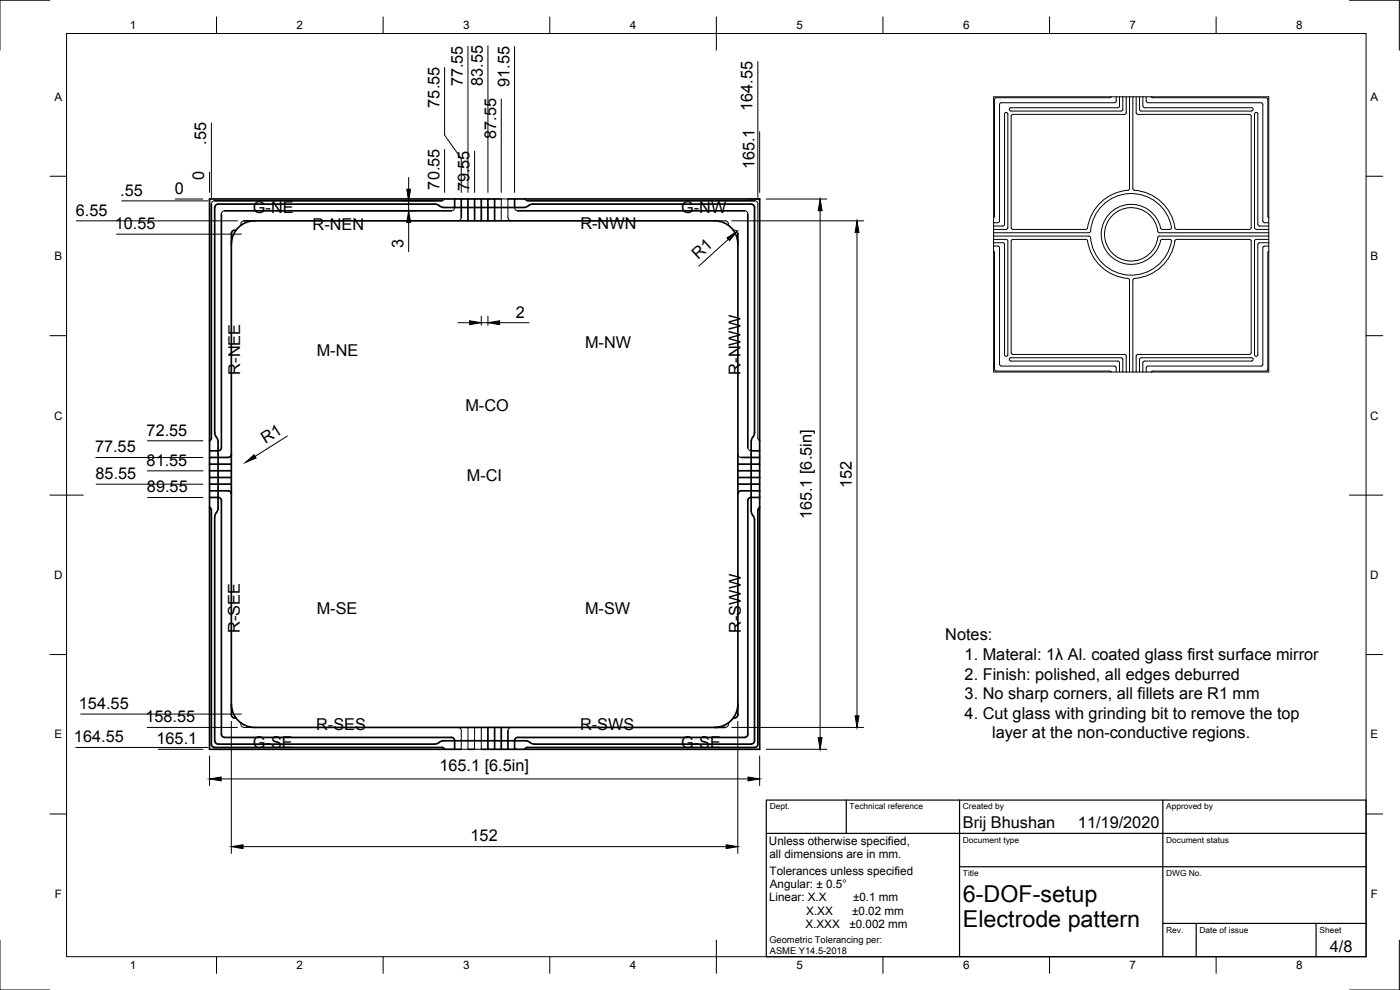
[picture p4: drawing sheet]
<svg xmlns="http://www.w3.org/2000/svg" width="420mm" height="297mm" viewBox="0 0 420 297" stroke-linecap="round" stroke-linejoin="round" font-family="sans-serif">
<!-- layer: Visible -->
<g fill="none" stroke="#000" stroke-width=".3">
<path d="M298.5 29.8v35.1l-.3 .4M300 31.3v35l-.5 .5M304 34.3h33.5l.5-.5v-4.8h1v27.6l-.2 .4a13.4 13.4 0 0 0-12.4 11.4M304 34.3l-.5 .5v33.5l.5 .5M333.5 29l-.5 .3h-34l-.5 .5M335 29l-.1 1.6-.4 .2h-34l-.5 .5M336 29h-37.8v36.3M337 29h-1v2.8l-.5 .5h-32.1a.51 .51 0 0 0-.5 .5 .51 .51 0 0 0 .5 .5h33.1l.5-.5M337 29v3.8M337 29h1M339 29h1M341 29v4.8l.5 .5"/>
<path d="M341 29h-1v27.6M341 29h1M341.5 34.3h33.5l.4 .3 .1 33.7-.5 .5M343 29h-1v3.8l.5 .5h33.1a.5 .5 0 0 0 .5-.5 .5 .5 0 0 0-.5-.5h-32.1l-.5-.5M343 29v2.8M343 29h1M344.5 30.8h34l.5 .5M345.5 29h-1.5v1.3l.5 .5M345.5 29h35.3v36.3M345.5 29l.4 .3h34.1l.5 .5M377.5 34.2v33.1M377.5 34.2a.51 .51 0 0 0-.5-.5 .51 .51 0 0 0-.5 .5v34.1l.5 .5"/>
<path d="M379 31.3v35M380.5 29.8v35.1M133.5 59.7l-.9 .5M157.4 59.7l.9 .5M340 56.6l.2 .4a13.4 13.4 0 0 1 12.4 11.4M64.4 60.2a1.01 1.01 0 0 0-1 1M67.4 63.2a1.01 1.01 0 0 0-1 1M73.3 66.2l-.9 .5-.1 .9M136.5 62.2a1.01 1.01 0 0 1-1 1.1M138.5 65.2a1.01 1.01 0 0 1-1.1 1M152.4 65.2v-5.5h-2v6.6M152.4 65.2a1.01 1.01 0 0 0 1 1"/>
<path d="M154.4 62.2a1.01 1.01 0 0 0 1 1.1M214.4 66.3h3.2M217.6 66.2l.8 .5 .2 .9M220.1 69.1l.9 .1 .4 .9M223.4 63.2a1.01 1.01 0 0 1 1.1 1M226.5 60.2a1.01 1.01 0 0 1 1 1M227.4 61.2v70.2l.6 .9M298.2 65.3v1.5h1.3M298.2 69.8v1h28.6l.4 .3a12.2 12.2 0 0 0 11.7 11.4 12.2 12.2 0 0 0 12.6-10.4l-.4-.3h-2.3M298.2 68.8h3.8M298.2 75.3v36.3h35.3M298.2 66.8v1"/>
<path d="M298.2 68.8v1M298.2 70.8v1M298.2 72.8v1M298.2 75.3l.3 .5 .1 35.3 .4 .2h34l.5 .3M299.5 73.8h-1.3v1.5M299.5 73.8l.5 .5 .1 35.3 .4 .2 34.2 .1 .3 .4v1.3h-1.5M301 67.8h-2.8v1M301 72.8h-2.8v-1h3.8l.5 .5v34.1M301 72.8l.5 .5v33.1M301.5 67.3v-33.1a.5 .5 0 0 1 .5-.5 .5 .5 0 0 1 .5 .5v34.1l-.5 .5M301.5 67.3l-.5 .5M304 71.8h21.9"/>
<path d="M304 68.8h21.9M304 71.8l-.5 .5v33.5l.5 .5M325.9 71.8l.4 .2a13.4 13.4 0 0 0 12.2 11.5M326.4 68.4l-.5 .4M334.1 64.4a8 8 0 0 1 8.3-1.6 8 8 0 0 1 5.1 6.8l.4 .2h32.9v1h-32.9l-.4 .2a8 8 0 0 1-11.5 6.5 8 8 0 0 1-1.9-13.1zM348.8 68.8h2.3M348.8 71.8l-.5 .4M348.8 68.8l-.4-.2a9 9 0 0 0-13.7-6 9 9 0 0 0-.4 15 9 9 0 0 0 14-5.4M351.1 68.8l.4-.2a10.8 10.8 0 0 0-5.3-8.6 12.3 12.3 0 0 0-19 9.6l-.4 .2h-28.6M352.6 68.4l.5 .4M353.1 68.8h21.9M377.5 73.3v33.1"/>
<path d="M377.5 67.3l.5 .5h2.8v1h-3.8M379 74.3l-.1 35.3-.4 .2h-34M379 66.3l.5 .5M380.5 75.8l-.1 35.3-.4 .2h-34.1l-.4 .3M380.5 64.9l.3 .4M380.8 65.3v1.5h-1.3M380.8 72.8v-1h-3.8l-.5 .5v34.1M380.8 72.8h-2.8l-.5 .5M380.8 73.8l-1.5 .1-.3 .4M380.8 66.8v1M380.8 68.8v1M380.8 70.8v1"/>
<path d="M380.8 72.8v38.8h-35.3M380.8 75.3l-.3 .5M338.5 83.6l.5 .4v27.6h-1M340 84.1v27.5h1v-4.8l.5-.5M340.5 83.6l-.5 .4M340.5 83.5a13.3 13.3 0 0 0 12.2-11.5l.4-.2h21.9l.4 .3v34l-.4 .2h-33.5M301.5 106.4a.5 .5 0 0 0 .5 .5 .5 .5 0 0 0 .5-.5M304 106.3h33.5l.5 .5v4.8M335 111.6h1M337 111.6h1M337 107.8l-.5-.5h-33.1a.5 .5 0 0 0-.5 .5 .5 .5 0 0 0 .5 .5h32.1l.5 .5v2.8h1v-3.7M339 111.6h1"/>
<path d="M341 111.6h1M343 111.6h1M343 108.8l.5-.5h32.1a.5 .5 0 0 0 .5-.5 .5 .5 0 0 0-.5-.5h-33.1l-.5 .5v3.8h1v-2.8M344.5 109.8l-.4 .3-.1 1.5h1.5M376.5 106.4a.5 .5 0 0 0 .5 .5 .5 .5 0 0 0 .5-.5M221.4 136.2a1.01 1.01 0 0 0 1.1 1.1M224.4 134.3a1.01 1.01 0 0 0 1 1M72.3 216.9l.1 .9 .9 .5M73.3 218.3h3.1M137.4 218.3a1.01 1.01 0 0 1 1.1 1M140.4 218.3v6.5h-2v-5.5M142.4 218.3v6.5h2v-6.5"/>
<path d="M153.4 218.3a1.01 1.01 0 0 0-1 1M218.6 216.9l-.2 .9-.8 .5"/>
</g>
<g fill="none" stroke="#000" stroke-width=".51">
<path d="M136.4 59.7v2.6M138.4 59.7h-75.5v72.6M140.4 59.7h-2v5.5M140.4 59.7v6.6M140.4 59.7h2M144.4 59.7h2M148.4 59.7h2M152.4 59.7h2M63.4 61.2l.1 70.2-.6 .9M64.4 60.2h68.1M66.4 64.2v70.1M67.4 63.3h68"/>
<path d="M69.4 70.1v144.3M70.8 69.1l-.9 .1-.5 .9M73.3 66.3l141.2-.1a7 7 0 0 1 6.9 7M76.4 66.2a7 7 0 0 0-7 7M142.4 66.3v-6.6h2v6.6M146.4 66.3v-6.6h2v6.6M154.4 62.3v-2.6h73.6v75.6h-2.6M155.4 63.3h68M158.3 60.2h68.1M221.4 70.1v144.3l-.4 .9-.9 .1M224.4 64.2v70.1M62.9 132.3v3h2.6a1.01 1.01 0 0 0 1-1"/>
<path d="M62.9 139.3h6.5M62.9 135.3v2M62.9 139.3v2M69.4 136.2a1.01 1.01 0 0 1-1 1.1h-5.5v2M222.4 137.3h5.6v2h-6.6M225.4 132.5l1-2.7v-67.6a1.01 1.01 0 0 0-1-1h-65.5l-2.7 1-24 .1-2.7-1.1h-65.1a1.01 1.01 0 0 0-.9 1l-.1 67.7 1 2.6v20l-.9 2.6-.1 67.2a1.04 1.04 0 0 0 1.1 1h65l2.6-1h24.6l2.7 1h65a1.04 1.04 0 0 0 1-1.1v-66.2l-1-2.7v-20.8M228 135.3v2M228 139.3v2M62.9 141.3v2h6.5M62.9 143.3v2M62.9 147.3v2M62.9 141.3h6.5"/>
<path d="M62.9 152.2l.4 .4 .1 .5v70.2a1.01 1.01 0 0 0 1 1l68.2-.1 .9 .6M66.4 150.2v70.1a1.01 1.01 0 0 0 1 1l68.1-.1a1.01 1.01 0 0 1 1 1l-.1 2.6h-73.5v-72.5M66.5 150.2a1.01 1.01 0 0 0-1-1l-2.6 .1v3M68.4 147.2a1.01 1.01 0 0 1 1 1M69.4 145.3h-6.5v2h5.5M221.4 145.3h6.6v2M221.4 141.3h6.6v2M221.4 143.3h6.6M222.4 147.3h5.6M222.5 147.2a1.01 1.01 0 0 0-1.1 1M224.4 150.2v70.1M228 149.3l-2.6-.1a1.01 1.01 0 0 0-1 1"/>
<path d="M228 143.3v2M228 147.3v77.5h-70.6M228 152.2l-.6 .9v70.2M69.4 214.4l.5 .9 .9 .1M69.4 211.3a7 7 0 0 0 7 7h141.2M146.4 218.3v6.5h2v-6.5M150.4 218.3v6.5h2v-5.5M221.4 211.3a7 7 0 0 1-6.9 7M136.4 224.8h2M140.4 224.8h2M144.4 224.8h2M148.4 224.8h2"/>
<path d="M152.4 224.8h2M224.5 220.3a1.01 1.01 0 0 1-1.1 1h-68a.97 .97 0 0 0-1 .9v2.6h3M227.5 223.3a1.01 1.01 0 0 1-1 1h-68.2l-.5 .1-.4 .4"/>
</g>
<!-- layer: Border -->
<g fill="none" stroke="#000" stroke-width=".3">
<path d="M15 .1h-15v15M20 10.1h390v276.9h-390zM65 5.1v5M115 5.1v5M165 5.1v5M215 5.1v10M265 5.1v5M315 5.1v5M365 5.1v5M405 .1h15v15M15 52.9h5M410 52.9h5"/>
<path d="M15 100.7h5M410 100.7h5M15 148.6h10M405 148.6h10M15 196.4h5M410 196.4h5M15 244.2h5M410 244.2h5M0 282.1v14.9h15M65 287v5M115 287v5M165 287v5"/>
<path d="M215 282.1v9.9M265 287v5M315 287v5M365 287v5M420 282.1v14.9h-15"/>
</g>
<!-- layer: TitleBlock -->
<path d="M230 240.1h180v46.9h-180zM230 250h180M254 240.1v9.9M288 240.1v46.9M349 240.1v46.9M288 260.1h122M349 277.1h61M359 277.1v9.9M395 277.1v9.9" fill="none" stroke="#000" stroke-width=".36"/>
<!-- layer: Dimensions -->
<g fill="none" stroke="#000" stroke-width=".3">
<path d="M140.4 13.9v43.8M146.4 13.7v44M154.4 14v43.7M227.4 18.5v40.8M63.4 36.9v22.4M133.4 20.2v20.4l5 7v10.1M150.4 29.7v28M228 39.5v18.2M52.6 59.7h8.3M62.9 51.6v6.1M122.6 53.3v3.5M133.4 44.8v12.9"/>
<path d="M142.4 45.4v12.3M230 59.7h18.1M22.9 66.3h48.4M35 70.3h37.4M36.5 60.3h25.9M101.6 63.3h23.1M120.6 60.3h9.9M122.6 60.3v3M122.6 66.8v8.8M218.6 71.8l-8.9 8M219.6 66.3h39.6M246.1 63.2v158.1"/>
<path d="M257.2 69.8v145M137.4 96.8h3.5M144.4 94.8v2.8M144.4 96.8h2M146.4 94.8v2.8M149.9 96.8h8.8M28.7 137.3h32.2M44.2 132.3h16.7M86.3 130.8l-9.7 6.1M28.9 145.3h32M44.2 141.3h16.7M44.3 149.3h16.6"/>
<path d="M24.2 214.3h48.2M44.2 218.3h27.1M69.4 216.4v39.6M219.6 218.3h39.6M221.4 216.4v39.6M22.7 224.3h39.7M47.5 224.8h13.4M62.9 226.8v8.9M66.4 233.7h158.1M228 226.8v8.9M230 224.8h18.1M72.9 254h145"/>
</g>
<g fill="#000" stroke="#000" stroke-width=".3">
<path d="M122.1 56.8h1.1l-.6 3.5zM122.6 63.3l.6 3.5h-1.1zM218.2 71.4l3-2-2.2 2.8zM246.1 59.7l.6 3.5h-1.1zM257.2 66.3l.6 3.5h-1.2zM140.9 96.3l3.5 .5-3.5 .6zM146.4 96.8l3.5-.5v1.1zM73.6 138.8l2.6-2.4 .7 1zM256.6 214.8h1.2l-.6 3.5zM62.9 233.7l3.5-.6v1.2zM224.5 233.1l3.5 .6-3.5 .6zM245.6 221.3h1.1l-.6 3.5z"/>
<path d="M69.4 254l3.5-.5v1.1zM217.9 253.5l3.5 .5-3.5 .6z"/>
</g>
<!-- layer: Annotations -->
<path d="M224.5 59.7h3.5v.3" fill="none" stroke="#000" stroke-width=".3"/>
<g font-size="7">
<text x="289" y="270.6">6-DOF-setup</text>
<text x="289" y="278.1">Electrode pattern</text>
</g>
<g font-size="4.9">
<text x="138.9" y="25.9" transform="rotate(-90 138.9 25.9)">77.55</text>
<text x="144.9" y="25.8" transform="rotate(-90 144.9 25.8)">83.55</text>
<text x="152.9" y="26" transform="rotate(-90 152.9 26)">91.55</text>
<text x="131.9" y="32.3" transform="rotate(-90 131.9 32.3)">75.55</text>
<text x="225.9" y="33.2" transform="rotate(-90 225.9 33.2)">164.55</text>
<text x="148.9" y="41.7" transform="rotate(-90 148.9 41.7)">87.55</text>
<text x="61.9" y="43.5" transform="rotate(-90 61.9 43.5)">.55</text>
<text x="226.4" y="50.8" transform="rotate(-90 226.4 50.8)">165.1</text>
<text x="36.1" y="58.7">.55</text>
<text x="52.4" y="58.2">0</text>
<text x="61.3" y="54.1" transform="rotate(-90 61.3 54.1)">0</text>
<text x="131.9" y="56.9" transform="rotate(-90 131.9 56.9)">70.55</text>
<text x="140.9" y="57.4" transform="rotate(-90 140.9 57.4)">79.55</text>
<text x="22.7" y="64.7">6.55</text>
<text x="75.9" y="64.1">G-NE</text>
<text x="204.4" y="64.1">G-NW</text>
<text x="34.4" y="68.7">10.55</text>
<text x="93.8" y="68.9">R-NEN</text>
<text x="174.2" y="68.8">R-NWN</text>
<text x="121.1" y="74.3" transform="rotate(-90 121.1 74.3)">3</text>
<text x="209.5" y="78" transform="rotate(-42 209.5 78)">R1</text>
<text x="154.8" y="95.3">2</text>
<text x="95.1" y="106.9">M-NE</text>
<text x="175.6" y="104.5">M-NW</text>
<text x="72.1" y="112.4" transform="rotate(-90 72.1 112.4)">R-NEE</text>
<text x="222.2" y="112.4" transform="rotate(-90 222.2 112.4)">R-NWW</text>
<text x="139.7" y="123.3">M-CO</text>
<text x="44" y="130.7">72.55</text>
<text x="28.5" y="135.7">77.55</text>
<text x="79.7" y="133.2" transform="rotate(-32 79.7 133.2)">R1</text>
<text x="28.7" y="143.7">85.55</text>
<text x="44" y="139.7">81.55</text>
<text x="44.1" y="147.7">89.55</text>
<text x="140.1" y="144.2">M-CI</text>
<text x="255.7" y="146.5" transform="rotate(-90 255.7 146.5)">152</text>
<text x="243.6" y="155.8" transform="rotate(-90 243.6 155.8)">165.1 [6.5in]</text>
<text x="95.1" y="184.3">M-SE</text>
<text x="175.6" y="184.3">M-SW</text>
<text x="72" y="189.9" transform="rotate(-90 72 189.9)">R-SEE</text>
<text x="222.3" y="189.9" transform="rotate(-90 222.3 189.9)">R-SWW</text>
<text x="283.7" y="192.2">Notes:</text>
<text x="289.5" y="198">1. Materal: 1λ Al. coated glass first surface mirror</text>
<text x="289.5" y="203.9">2. Finish: polished, all edges deburred</text>
<text x="289.5" y="209.8">3. No sharp corners, all fillets are R1 mm</text>
<text x="23.7" y="212.7">154.55</text>
<text x="289.5" y="215.7">4. Cut glass with grinding bit to remove the top</text>
<text x="43.6" y="216.7">158.55</text>
<text x="94.9" y="219">R-SES</text>
<text x="174.1" y="219">R-SWS</text>
<text x="297.8" y="221.5">layer at the non-conductive regions.</text>
<text x="22.2" y="222.7">164.55</text>
<text x="47" y="223.3">165.1</text>
<text x="75.9" y="224.4">G-SE</text>
<text x="204.4" y="224.4">G-SE</text>
<text x="131.9" y="231.2">165.1 [6.5in]</text>
<text x="289" y="248.5">Brij Bhushan</text>
<text x="323.5" y="248.5">11/19/2020</text>
<text x="141.2" y="252.5">152</text>
<text x="399.1" y="285.7">4/8</text>
</g>
<g font-size="3.5">
<text x="39" y="8.8">1</text>
<text x="89" y="8.8">2</text>
<text x="139" y="8.8">3</text>
<text x="189" y="8.8">4</text>
<text x="239" y="8.8">5</text>
<text x="289" y="8.8">6</text>
<text x="339" y="8.8">7</text>
<text x="389" y="8.8">8</text>
<text x="16.3" y="30.2">A</text>
<text x="411.3" y="30.2">A</text>
<text x="16.3" y="78">B</text>
<text x="411.3" y="78">B</text>
<text x="16.2" y="125.9">C</text>
<text x="411.2" y="125.9">C</text>
<text x="16.2" y="173.7">D</text>
<text x="411.2" y="173.7">D</text>
<text x="16.3" y="221.6">E</text>
<text x="411.3" y="221.6">E</text>
<text x="230.8" y="253.5">Unless otherwise specified,</text>
<text x="230.9" y="257.5">all dimensions are in mm.</text>
<text x="231" y="262.5">Tolerances unless specified</text>
<text x="16.4" y="269.4">F</text>
<text x="231.1" y="266.5">Angular: ± 0.5°</text>
<text x="411.4" y="269.4">F</text>
<text x="230.8" y="270.5">Linear: X.X</text>
<text x="242" y="274.5">X.XX</text>
<text x="255.8" y="274.5">±0.02 mm</text>
<text x="256" y="270.5">±0.1 mm</text>
<text x="241.7" y="278.5">X.XXX</text>
<text x="254.9" y="278.5">±0.002 mm</text>
<text x="39" y="290.8">1</text>
<text x="89" y="290.8">2</text>
<text x="139" y="290.8">3</text>
<text x="189" y="290.8">4</text>
<text x="239" y="290.8">5</text>
<text x="289" y="290.8">6</text>
<text x="339" y="290.8">7</text>
<text x="389" y="290.8">8</text>
</g>
<g font-size="2.8">
<text x="230.9" y="283">Geometric Tolerancing per:</text>
<text x="231.1" y="286.3">ASME Y14.5-2018</text>
</g>
<g font-size="2.5">
<text x="231" y="242.9">Dept.</text>
<text x="255" y="242.9">Technical reference</text>
<text x="289" y="242.9">Created by</text>
<text x="350" y="242.9">Approved by</text>
<text x="289" y="252.8">Document type</text>
<text x="350" y="252.8">Document status</text>
<text x="289" y="262.9">Title</text>
<text x="350" y="262.9">DWG No.</text>
<text x="350" y="279.9">Rev.</text>
<text x="360" y="279.9">Date of issue</text>
<text x="396" y="279.9">Sheet</text>
</g>
</svg>
